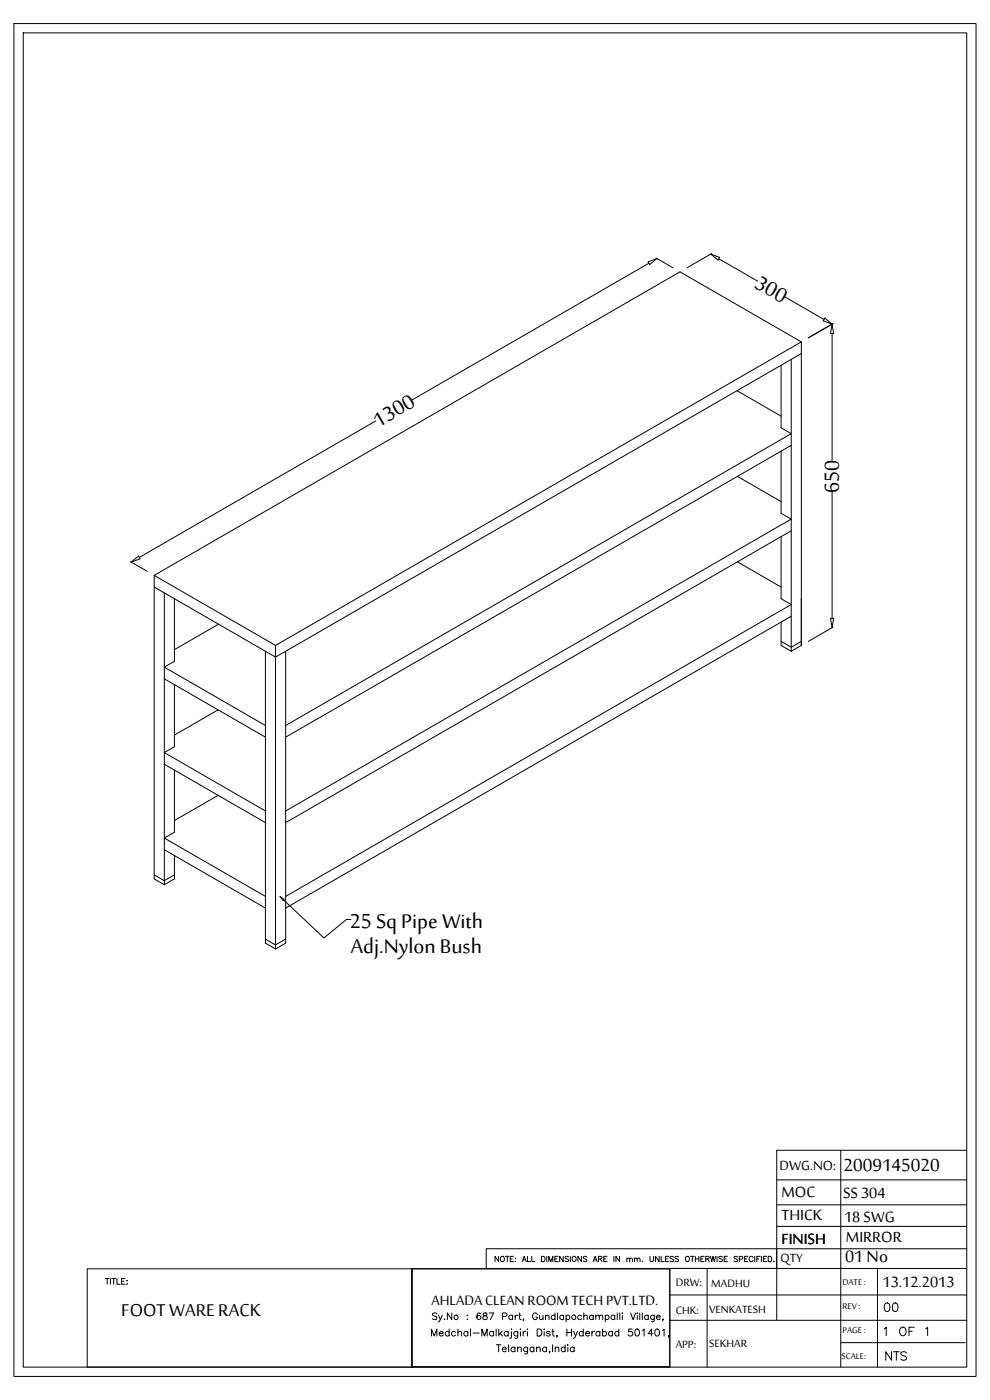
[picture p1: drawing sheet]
<svg xmlns="http://www.w3.org/2000/svg" width="420mm" height="594mm" viewBox="0 0 420 594" stroke-linecap="round" stroke-linejoin="round" font-family="sans-serif">
<!-- layer: Frame -->
<g fill="none" stroke="#000" stroke-width=".42">
<path d="M275 111.1l3.7-1.4-3.1 2.6zM275.3 111.7l-100.3 57.9M278.3 109.5l7.2 4.1M301.5 107.8l3.8 1.4-.7 1.2zM301.9 107.6l-10.4 6M305 109.8l16.4 9.5M333.1 126l16.5 9.5M349.9 135l3.1 2.5-3.8-1.4zM353 137.5l.7 4h-1.4zM353.4 137.3l-10.5 6M331.4 155v26.5l4.3 2.5-214.5 123.8M335.7 152.5v123.8"/>
<path d="M340 145.1l-51.5-29.8-223.1 128.8M340 145.1l-223.1 128.7M340 145.1v128.7l-4.3 2.5M340 150l-223.1 128.8-51.5-29.7M353 141.5v53.8M159.4 178.6l-100.3 57.9M312.7 165.8l18.7 10.8M331.4 191.4v26.4l4.3 2.5-214.5 123.8M335.7 188.9l-214.5 123.9M312.8 202.1l18.6 10.7M353 208.6v53.7M55.3 238.3l7.1 4.1"/>
<path d="M55.7 238.5l3.1-2.6 .6 1.2zM312.8 238.4l18.6 10.7M331.4 227.7v26.3l4.3 2.5-214.5 123.8M335.7 225.2l-214.5 123.8M65.4 244.1l51.5 29.7M65.4 244.1v128.8l4.3 2.5M69.7 251.6v123.8M74 254v26.6l-4.3 2.5 42.9 24.7M92.7 264.8l-18.7 10.8M112.6 276.3v123.9l4.3 2.4M116.9 273.8v128.8M121.2 276.3v123.9l-4.3 2.4"/>
<path d="M331.4 263.9v9.9l4.3 2.5M331.4 272.1l4.3 2.5 4.3-2.5M335.7 261.5l-214.5 123.8M352.3 262.3h1.4l-.7 4zM353.4 266.1l-10.5 6M69.7 288l42.9 24.8M74 290.5v26.3l-4.3 2.5 42.9 24.8M92.5 301.2l-18.5 10.7M69.7 324.3l42.9 24.7M74 326.7v26.4l-4.3 2.5 42.9 24.7M92.5 337.4l-18.5 10.7M65.4 371.2l4.3 2.5 4.3-2.5"/>
<path d="M69.7 360.5l42.9 24.8M74 363v9.9l-4.3 2.5M112.6 398.4l4.3 2.5 4.3-2.5"/>
</g>
<path d="M118.8 380.4l1.7 1.1-.5 .5zM120.3 381.8l17.1 16.2 9.5-7.9h2" fill="none" stroke="#000" stroke-width=".42"/>
<!-- layer: 0 -->
<g fill="none" stroke="#000" stroke-width=".42">
<path d="M5.9 10h408.2v574h-408.2zM9.9 13.9h400.2v566.2h-400.2zM356.7 488v92.1M410.1 488h-80.6v72.2M329.5 511.2h80.6M329.5 500.6h80.6M37 538.3h137.8v41.8h-137.8zM174.8 538.3h109.4v41.7h-109.4zM206.3 529.8h123.2v8.4h-123.2zM211.5 533v2.3l-1.5-2.3v2.3M212.5 533.4l.2-.2a1.05 1.05 0 0 1 1.3 1 1.05 1.05 0 0 1-1.3 1l-.4-.8zM214.4 533h1.5"/>
<path d="M215.2 533v2.3M216.5 534.1h.8M217.9 533h-1.4v2.3h1.4M218.5 535.2h.2zM218.6 533.8v.2zM221.5 535.3l.9-2.3 .8 2.3M221.8 534.6h1.1M223.8 533v2.3h1.3M225.6 533v2.3h1.3M229.7 533h.8a1.2 1.2 0 0 1 .8 1.2 1.2 1.2 0 0 1-.8 1.1h-.8zM232 533v2.3M232.8 535.3v-2.3l.9 2.3 .8-2.3v2.3"/>
<path d="M235.4 534.1h.9M236.8 533h-1.4v2.3h1.4M238.9 533v2.3l-1.5-2.3v2.3M241.2 533.4l-.5-.4-1 .4 .2 .5 1.2 .5 .1 .6-.5 .3-1-.3M241.9 533v2.3M242.9 533.4l.2-.2a1.05 1.05 0 0 1 1.3 1 1.05 1.05 0 0 1-1.3 1l-.4-.8zM246.7 533v2.3l-1.5-2.3v2.3M248.9 533.4l-.5-.4-1 .4 .3 .5 1.2 .7v.4l-.5 .3-1-.3M251.6 535.3l.9-2.3 .9 2.3M252 534.6h1M253.9 534.1l1.3-.1 .2-.5-.5-.5h-1v2.3M254.6 534.1l.8 1.2"/>
<path d="M256.2 534.1h.8M257.6 533h-1.4v2.3h1.4M260.4 533v2.3M262.8 533v2.3l-1.5-2.3v2.3M265.9 534.2l.6-.4 .6 .4 .9-.4 .3 .4v1.1M265.9 533.8v1.5M267.1 534.2v1.1M269.2 534.2l.5-.4 .6 .4 .9-.4 .3 .4v1.1M269.2 533.8v1.5M270.3 534.2v1.1M272.4 535.2h.2zM275.7 533v1.6l.7 .7 .7-.3 .1-2"/>
<path d="M279.6 533v2.3l-1.5-2.3v2.3M280.5 533v2.3h1.3M282.3 534.1h.9M283.7 533h-1.4v2.3h1.4M284.8 538.2h125.3M285.7 533.4l-.5-.4-1 .4 .2 .5 1.3 .7v.4l-.5 .3-1-.3M287.9 533.4l-.6-.4-.9 .4 .2 .5 1.2 .5 .1 .6-.6 .3-.9-.3M291.2 533.2a1.05 1.05 0 0 1 1.3 1 1.05 1.05 0 0 1-1.3 1l-.4-.8zM292.9 533h1.5M293.7 533v2.3M295 534.1h1.5M295 533v2.3"/>
<path d="M296.5 533v2.3M297.3 534.1h.9M298.7 533h-1.4v2.3h1.4M299.4 534.1l1.3-.1 .2-.5-.6-.5h-.9v2.3M300 538.2v41.8M300.1 534.1l.8 1.2M301.4 533l.6 2.3 .5-2.3 .5 2.3 .6-2.3M304.2 533v2.3M306.5 533.4l-.6-.4-.9 .4 .2 .5 1.2 .5 .1 .6-.6 .3-.9-.3M307.2 534.1h.9M308.6 533h-1.4v2.3h1.4M312.9 533.4l-.5-.4-1 .4 .2 .5 1.3 .7v.4l-.5 .3-1-.3"/>
<path d="M313.6 534.2l1.3-.1 .1-.8-1.4-.3v2.3M315.9 534.1h.9M317.3 533h-1.4v2.3h1.4M319.5 533.6a.84 .84 0 0 0-1-.6 .84 .84 0 0 0-.7 .9v.5a.84 .84 0 0 0 .7 .9 .84 .84 0 0 0 1-.5M320.2 533v2.3M321.1 534.1h.8M322.5 533h-1.4v2.3M323 533v2.3M323.9 534.1h.8M325.3 533h-1.4v2.3h1.4M325.9 533h.7a1.2 1.2 0 0 1 .8 1.2 1.2 1.2 0 0 1-.8 1.1h-.7zM328.1 535.2h.3z"/>
<path d="M329.5 520.3h80.6M329.5 529.8h80.6M372.3 538.2v41.8M44.7 542.5h1.6M45.5 542.5v2.4M46.8 542.5v2.4M47.4 542.5h1.6M48.2 542.5v2.4M49.6 542.5v2.4h1.4M51.6 543.6h.9M53.1 542.5h-1.5v2.4h1.5M53.7 544.8h.3z"/>
<path d="M53.9 543.3v.2zM185.3 557.5l-.6-.4-1.2 .4 .2 .6 1.5 .7 .1 .7-.6 .4-1.2-.4M186 558l.8 1.9-.9 .9M187.6 558l-.8 1.9M188.4 559.7h.3zM191.7 557.1v2.8l-1.9-2.8v2.8M198.3 559.6v.3zM198.3 558v.3zM203.9 557.5l-.1-.3a.9 .9 0 0 0-1.4 .4l-.1 1.4a.88 .88 0 0 1 1.2-.8 .88 .88 0 0 1 .4 1.4 .88 .88 0 0 1-1.5-.1l-.1-.5M205.1 557.2v.8l1.2 .4 .4 .6a.95 .95 0 0 1-.9 .9 .95 .95 0 0 1-1-.9l1.8-1.3-.2-.5zM207.5 557.1h1.9l-1.3 2.8M213.2 558.5l1.6-.1 .3-.4-.2-.7-1.7-.2v2.8"/>
<path d="M217.5 558.4a.9 .9 0 0 0-1.4-.1 .9 .9 0 0 0 0 1.3 .9 .9 0 0 0 1.4-.1M217.5 558v1.9M218.5 558v1.9M219.6 558l-.7 .1-.4 .7M220 558h1M220.4 557.1v2.3l.2 .3 .5 .2M222.2 559.7h-.3h.3l-.3 .7M228 557.7a1.05 1.05 0 0 0-1.2-.6 1.05 1.05 0 0 0-.9 1v.7a1.02 1.02 0 0 0 1.1 1.1 1.02 1.02 0 0 0 1-1.1h-.7M228.9 558l.1 1.7 .7 .2 .7-.5M230.4 558v1.9M231.4 558.5l.7-.5 .7 .1 .1 1.8M231.4 558v1.9"/>
<path d="M235.5 558.4a.9 .9 0 0 0-1.4-.1 .9 .9 0 0 0 0 1.3 .9 .9 0 0 0 1.4-.1M235.5 557.1v2.8M236.5 557.1v2.8M239.1 558.4a.9 .9 0 0 0-1.3-.1 .9 .9 0 0 0 0 1.3 .9 .9 0 0 0 1.3-.1M239.1 558v1.9M240.2 558.4a.9 .9 0 0 1 1.3-.1 .9 .9 0 0 1 0 1.3 .9 .9 0 0 1-1.3-.1M240.2 558v2.8M246.7 558.4a.9 .9 0 0 0-1.3-.1 .9 .9 0 0 0 0 1.3 .9 .9 0 0 0 1.3-.1M247.7 558.5l.6-.5 .7 .1 .1 1.8M247.7 557.1v2.8M251.7 558.4a.9 .9 0 0 0-1.4-.1 .9 .9 0 0 0 0 1.3 .9 .9 0 0 0 1.4-.1M251.7 558v1.9"/>
<path d="M252.7 558.5l.7-.5 .7 .1 .1 .4 1.1-.5 .4 .5v1.4M252.7 558v1.9M254.2 558.5v1.4M256.8 558.4a.9 .9 0 0 1 1.3-.1 .9 .9 0 0 1 0 1.3 .9 .9 0 0 1-1.3-.1M256.8 558v2.8M260.8 558.4a.9 .9 0 0 0-1.3-.1 .9 .9 0 0 0 0 1.3 .9 .9 0 0 0 1.3-.1M260.8 558v1.9M261.9 557.1v2.8M262.9 557.1v2.8M264 557.1v.2zM264 558.1v1.8M267.5 557.1l1.1 2.8 1.1-2.8"/>
<path d="M270.2 557.2h.3zM270.3 558.1v1.8M271.4 557.1v2.8M272.5 557.1v2.8M275 558.4a.9 .9 0 0 0-1.3-.1 .9 .9 0 0 0 0 1.3 .9 .9 0 0 0 1.3-.1M275 558v1.9M277.6 558.4a.9 .9 0 0 0-1.3-.1 .9 .9 0 0 0 0 1.3 .9 .9 0 0 0 1.3-.1M277.6 558l-.1 2.6-1.1 .1M278.5 558.8a.81 .81 0 0 1 .8-.8 .81 .81 0 0 1 .8 .8h-1.6l.2 .7 .5 .4 .9-.4M281.4 559.7h-.3h.3l-.3 .7M284.2 549.4h125.9M375.7 553a1.15 1.15 0 0 1 1.7 .5 1.82 1.82 0 0 1-1.2 2.9 2.26 2.26 0 0 1-.5-3.4z"/>
<path d="M379.1 553a1.15 1.15 0 0 1 1.7 .5 1.82 1.82 0 0 1-1.2 2.9 2.26 2.26 0 0 1-.5-3.4zM183.1 566.9v-3l1.1 3 1.1-3v3M186.3 565.7a.85 .85 0 0 1 .9-.9 .85 .85 0 0 1 .8 .9h-1.7l.2 .8 .5 .4 1-.4M190.6 565.3a.95 .95 0 0 0-1.4-.1 .95 .95 0 0 0 0 1.4 .95 .95 0 0 0 1.4-.1M190.6 563.9v3M193.2 565.3a.95 .95 0 0 0-1.4-.1 .95 .95 0 0 0 0 1.4 .95 .95 0 0 0 1.4-.1M194.3 565.4l.7-.5 .7 .1 .1 1.9M194.3 563.9v3M198.5 565.3a.95 .95 0 0 0-1.4-.1 .95 .95 0 0 0 0 1.4 .95 .95 0 0 0 1.4-.1M198.5 564.9v2M199.6 563.9v3M200.7 565.6h2.6"/>
<path d="M204.4 566.9v-3l1.2 3 1.1-3v3M209.4 565.3a.95 .95 0 0 0-1.4-.1 .95 .95 0 0 0 0 1.4 .95 .95 0 0 0 1.4-.1M209.4 564.9v2M210.5 563.9v3M210.6 570.6h1.9M211.5 570.6v2.9M211.6 563.9v3M212.2 565.7l1 1.2M213 564.9l-1.4 1.4M213.1 572.4a.85 .85 0 0 1 .8-.9 .85 .85 0 0 1 .9 .9h-1.7l.1 .7 .6 .4 1-.4M215.6 565.3a.95 .95 0 0 0-1.4-.1 .95 .95 0 0 0 0 1.4 .95 .95 0 0 0 1.4-.1M215.6 564.9v2"/>
<path d="M215.8 570.6v2.9M217 565v2.3l-.1 .4-.6 .1M217 563.9v.3zM218.5 572a.95 .95 0 0 0-1.4-.1 .95 .95 0 0 0 0 1.4 .95 .95 0 0 0 1.4-.2M218.5 571.5v2M219.6 572.1l.7-.6 .7 .2 .1 1.8M219.6 571.5v2M219.7 565.3a.95 .95 0 0 0-1.4-.1 .95 .95 0 0 0 0 1.4 .95 .95 0 0 0 1.4-.1M219.7 564.9l-.1 2.7-1.2 .1M220.8 563.9v.3zM220.8 565v1.9M221.9 564.9v2"/>
<path d="M223.1 564.9l-.7 .1-.5 .7M223.8 563.9v.3zM223.8 565v1.9M223.8 572a.95 .95 0 0 0-1.4-.1 .95 .95 0 0 0 0 1.4 .95 .95 0 0 0 1.4-.2M223.8 571.5l-.1 2.7-1.1 .2M226.5 572a.95 .95 0 0 0-1.4-.1 .95 .95 0 0 0 0 1.4 .95 .95 0 0 0 1.4-.2M226.5 571.5v2M227.6 572.1l.7-.6 .8 .2 .1 1.8M227.6 571.5v2M227.9 563.9h1a1.58 1.58 0 0 1 1 1.5 1.58 1.58 0 0 1-1 1.5h-1zM230.9 563.9v.3zM230.9 565v1.9"/>
<path d="M231.9 572a.95 .95 0 0 0-1.4-.1 .95 .95 0 0 0 0 1.4 .95 .95 0 0 0 1.4-.2M231.9 571.5v2M233.3 573.4h-.3h.3l-.3 .7M233.4 565.3a.89 .89 0 0 0-1.6 0l1.6 1-.6 .6-1-.4M234.1 564.9h1M234.4 570.6v2.9M234.5 563.9v2.4l.2 .4 .6 .2M235.5 572.1l.8-.6 .7 .2 .1 1.8M235.5 571.5v2M236.4 566.7h-.3h.3l-.3 .7M239.8 572a.95 .95 0 0 0-1.4-.1 .95 .95 0 0 0 0 1.4 .95 .95 0 0 0 1.4-.2M239.8 570.6v2.9"/>
<path d="M240.5 565.3h2M240.5 563.9v3M240.9 570.6v.3zM240.9 571.7v1.8M242.5 563.9v3M243.3 564.9l.9 2-1 .9M243.6 572a.95 .95 0 0 0-1.4-.1 .95 .95 0 0 0 0 1.4 .95 .95 0 0 0 1.4-.2M243.6 571.5v2M245 564.9l-.8 2M247.4 565.3a.95 .95 0 0 0-1.4-.1 .95 .95 0 0 0 0 1.4 .95 .95 0 0 0 1.4-.1M247.4 563.9v3M248.4 565.7a.85 .85 0 0 1 .8-.9 .85 .85 0 0 1 .9 .9h-1.7l.1 .8 .6 .4 1-.4"/>
<path d="M251.1 564.9v2M252.2 564.9l-.7 .1-.4 .7M254.5 565.3a.95 .95 0 0 0-1.4-.1 .95 .95 0 0 0 0 1.4 .95 .95 0 0 0 1.4-.1M254.5 564.9v2M255.6 565.3a.95 .95 0 0 1 1.4-.1 .95 .95 0 0 1 0 1.4 .95 .95 0 0 1-1.4-.1M255.6 563.9v3M259.8 565.3a.95 .95 0 0 0-1.3-.1 .95 .95 0 0 0 0 1.4 .95 .95 0 0 0 1.3-.1M259.8 564.9v2M262.5 565.3a.95 .95 0 0 0-1.4-.1 .95 .95 0 0 0 0 1.4 .95 .95 0 0 0 1.4-.1M262.5 563.9v3M268.2 563.9h-1.4l-.2 1.3a1.05 1.05 0 0 1 1.6 0 1.05 1.05 0 0 1-.2 1.5 1.05 1.05 0 0 1-1.5-.4M269.8 564a.94 .94 0 0 1 1.3 .5l.2 .7a1.28 1.28 0 0 1-1.1 1.7 1.86 1.86 0 0 1-.4-2.9z"/>
<path d="M272.6 564.5l.7-.6v3M277.1 565.9h-2.1l1.4-2v3M278.2 564a.94 .94 0 0 1 1.4 .5l.2 .7a1.28 1.28 0 0 1-1.2 1.7 1.86 1.86 0 0 1-.4-2.9zM281.1 564.5l.6-.6v3M283.9 566.7h-.3h.3l-.3 .7M284.2 560.2h125.9M356.7 569.7h52.8M375.1 563.8l.9-.7v3.6M378.2 573.5v3.6l-2.4-3.6v3.6M379.1 573.5h2.4M380.3 573.5v3.6M382 563.6a1.32 1.32 0 0 1 1.5-.4 1.32 1.32 0 0 1 .9 1.3v.9a1.37 1.37 0 0 1-1.4 1.4 1.37 1.37 0 0 1-1.4-1.4z"/>
<path d="M384.6 574a1.37 1.37 0 0 0-1.3-.5 1.37 1.37 0 0 0-1.1 .9l.3 .5 1.7 .7 .4 1a1.62 1.62 0 0 1-2.4 0M385.6 564.9h1.4M387.9 563.1h-2.3v3.6M392.7 563.8l.8-.7v3.6"/>
<circle cx="193.5" cy="558.9" r=".94"/>
<circle cx="243.4" cy="558.9" r=".94"/>
</g>
<g font-size="11.6">
<text x="319.7" y="121.7" transform="rotate(30 319.7 121.7)">300</text>
<text x="160.4" y="181.4" transform="rotate(-30 160.4 181.4)">1300</text>
<text x="355.9" y="209" transform="rotate(-90 355.9 209)">650</text>
<text x="148.4" y="393.7">25 Sq Pipe With</text>
<text x="148.9" y="404.2">Adj.Nylon Bush</text>
</g>
<text font-size="10.1" x="357.8" y="496.9">2009145020</text>
<text font-size="10" x="51.5" y="558.5">FOOT WARE RACK</text>
<text font-size="9.5" x="358.5" y="535.6">01 No</text>
<g font-size="8.6">
<text x="331.5" y="508">MOC</text>
<text x="357.7" y="508.2">SS 304</text>
<text x="331.5" y="517.5">THICK</text>
<text x="358.1" y="518.6">18 SWG</text>
<text x="331.5" y="527.8">FINISH</text>
<text x="358.8" y="527.1">MIRROR</text>
<text x="374.4" y="546.1">13.12.2013</text>
</g>
<text font-size="7.8" x="183.1" y="553.6">AHLADA CLEAN ROOM TECH PVT.LTD.</text>
<text font-size="7.6" x="330.7" y="496.5">DWG.NO:</text>
<text font-size="7" x="331.2" y="535.4">QTY</text>
<g font-size="6.1">
<text x="286.7" y="545.8">DRW:</text>
<text x="301.8" y="545.9">MADHU</text>
<text x="286.7" y="557.4">CHK:</text>
<text x="300.9" y="557.1">VENKATESH</text>
<text x="286.7" y="572">APP:</text>
<text x="300.9" y="571.5">SEKHAR</text>
</g>
<g font-size="4.9">
<text x="357.4" y="545.3">DATE :</text>
<text x="357.4" y="555.3">REV :</text>
<text x="357.4" y="565.7">PAGE :</text>
<text x="357" y="576.8">SCALE:</text>
</g>
</svg>
